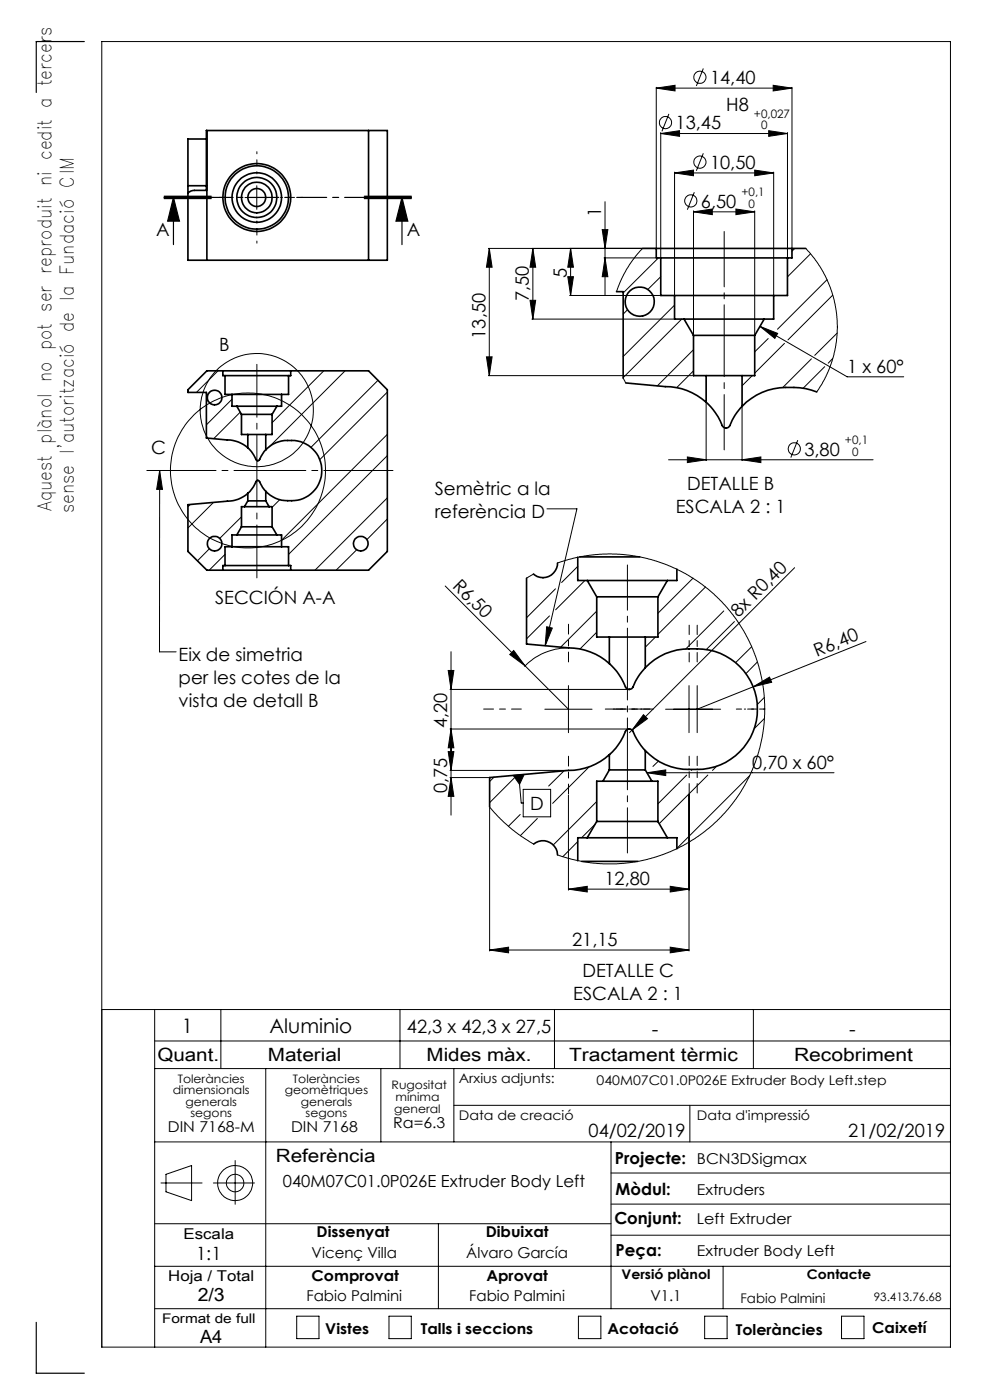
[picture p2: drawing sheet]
<svg xmlns="http://www.w3.org/2000/svg" width="210mm" height="297mm" viewBox="0 0 210 297" stroke-linecap="round" stroke-linejoin="round" font-family="sans-serif">
<g fill="none" stroke="#000" stroke-width=".21">
<path d="M139.2 18.7l4-.6v1.2zM139.2 18.5v34M139.2 18.7h28.8M149.2 14.5l-1.5 3.7M164 18.1l4 .6-4 .6zM168 18.5v34M54.5 39.4v5M140.2 28.3l3.9-.6v1.2zM140.2 28.1v26.4M140.2 28.3h26.8M141.9 24.2l-1.5 3.7M143.1 36.7l4-.6v1.2z"/>
<path d="M143.1 36.5v26M143.1 36.7h21M149.2 32.5l-1.5 3.7M160.1 36.1l4 .6-4 .6zM163.1 27.7l3.9 .6-3.9 .6zM164.1 36.5v26M167 28.1v26.4M52 41.9h5M103.6 52.7h35.4M103.8 52.7l.6 4h-1.2zM103.8 52.7v27M113 52.7l.6 4h-1.2z"/>
<path d="M113 52.7v15M120.4 58.7h1.2l-.6 4zM121 52.7l.6 4h-1.2zM121 52.7v10M127.7 48.7h1.2l-.6 4zM128.1 54.7h10.9M128.3 54.7l.6 4h-1.2zM128.3 42.8v19.9M136.3 52.7l-1.6 1.9-1.7 2.4-1.3 2.6-.9 2.3M139.7 54.7l-7.5 7.5M140.2 58.7l-2.8 2.7M147.1 44.9l4-.6v1.2z"/>
<path d="M147.1 44.7v26.3M147.1 44.9h13M147.3 40.8l-1.5 3.7M156.1 44.3l4 .6-4 .6zM160.1 44.7v26.3M168.6 52.7l-.6 .6M170.9 52.7l1.9 2.2 1 1.5 1.7 3.1 1 2.4 .5 1.9 .6 4.1-.2 4.4-.7 3.5-1.5 4-2 3.3M171.9 53.8l-4.9 4.9M175.4 59.3l-10.5 10.5M46.2 78.7l-4.5 4.6M68.7 78.7l-11 11M73.2 78.7l-16.1 16.1"/>
<path d="M103.2 75.7h1.2l-.6 4zM103.6 79.7h43.3M112.4 63.7h1.2l-.6 4zM112.8 67.7h30.1M120.8 62.7h19.1M133.1 65.7l-.9 .9M143.1 64.7l-10.9 10.9M144.6 67.7l-12.4 12.4M147.1 74.2l-7.6 7.6M147.1 78.7l-3.6 3.5M159.6 79.7l-2.2 2.1M161.2 69.2l3.8 1.5-.6 1.1z"/>
<path d="M161.2 69.2l18.5 10.7h12M162.9 71.8l-2.8 2.8M166.4 72.8l-6.3 6.4M172.1 76.1l-6.1 6.1M174.9 77.8l-4.5 4.6M176.6 62.6l-9.5 9.5M176.6 76.1l-.9 .9M177.6 70.7l-4.8 4.7M33.9 99.8l.6 4h-1.3zM33.9 99.8l-.1 38.5h3.6M49.2 84.7l-5.4 5.4M50.9 87.5l-5.6 5.6"/>
<path d="M52.6 94.8l-.1 .1M80.2 80.7l-14.2 14.2M82.2 92.1l-22.5 22.5M82.2 83.2l-14.4 14.3M82.2 96.7l-21 20.9M132.2 80.2l.6 1M141.8 97.5h43.4M145.8 96.9l4 .6-4 .6zM149.8 84.9l-.2 .3M149.8 85.5v12.2M157.4 97.5l4-.6v1.2zM157.4 86.4v11.3"/>
<path d="M169.2 93.4l-1.5 3.7M40.4 107l-.5 .5M44.4 116.4l-2.5 2.6M45.3 106.6l-5.4 5.4M47.7 117.6l-3.3 3.4M51.2 109.6l-4.6 4.6M56.5 104.3l-.1 .2M59.3 106l-1.6 1.6M75.7 116.6l-4.4 4.4M82.2 105.6l-15.4 15.4M82.2 110.1l-4.4 4.4M116 107.9h6.4l-6.8 29.1"/>
<path d="M118.3 119.4l4.3-1.2 3.7-.6 3.5-.1 3.8 .3 3.7 .7 3.7 1.2 3.7 1.7 3.1 1.8 3.6 2.8 2.3 2.3 2.5 3.1 1.9 3 1.6 3.3 1.2 3.6 .9 3.9 .4 4.1-.1 3.6-.4 3.5-.9 3.6-1.9 4.8-2.1 3.6-2.4 3.3-2.3 2.5-3.3 2.7-3.2 2.1-3.5 1.7-4.8 1.6-3.7 .7-2.8 .3-4.8-.2-3.4-.5-4.3-1.2M94.4 124.3l26.2 26.2M95.7 138.3v34.6M108.1 138.8l.9-.8 2.4 3.2zM113.2 121.8l-1.5 .9M116 133l1.2 .2-1.6 3.8zM116.6 130.7l-4.9 4.8M117.8 124.9l-6.1 6.2M120.4 137.4a13 13 0 0 0-9.2 4M122.6 120.2l-3.5 3.4M124.1 123.2l-6.2 6.2M126.6 129.6l-7.7 7.7"/>
<path d="M126.6 134.1l-3.6 3.6M139 135.1l-2.1 2.2M147 122.7l-7.4 7.4M149.6 124.5l-10 10.1M153.5 129.6l-8 8.1M155.8 131.9l-6 5.9M159.5 137.2l-3.5 3.4M168.6 120.4l-35.1 35M183.7 136.1l-35.8 14.4M95.1 142.2h1.2l-.6 4.1zM95.1 159.5h1.2l-.6 3.9zM95.5 146.3h37.7"/>
<path d="M95.5 154.7h37.7M95.7 154.7l.6 3.9h-1.2zM115.6 150.5h10M120.6 145.4v10M129.3 140.4l-.2 .2M136.5 151.6l.8 .9-3.2 2.4zM137.1 159.5l-.2 .2M141.2 150.5h11.7M146.2 145.4v10M147.9 145.4v10M159.8 145.7l3.4-2.1 .5 1.1zM160.7 140.4l-2.5 2.5"/>
<path d="M162.1 148l-1.5 1.5M162.1 152.4l-2.1 2.2M95.5 163.4h24.9M95.5 165h8.2M95.7 165l.6 3.9h-1.2zM103.9 171.2l1.8 2.1 2.9 2.6 1.9 1.5 2.7 1.7M103.9 171.4v30.4M104.8 164.8l-.9 1M108.9 164.5l2.3-.2-1 2.1zM109.1 165.1l-5.2 5.2M110 164.4l.6 6h.4M110.3 172.8l-2.5 2.5"/>
<path d="M111 167.5h5.8v5.8h-5.8zM114 173.6l-3.6 3.7M119.6 163.5l-3.2 3.3M120.6 168.7v20.1M122.6 178.5l-3.2 3.2M125 162.7l-7.8 7.7M126.2 174.9l-2.8 2.8M126.6 170l-9.2 9.2M137.2 163.9l4-.6v1.2zM137.2 163.9h39.7M139.7 161.5l-1.2 1.1M145.7 164.4l-6.1 6.1"/>
<path d="M146.2 168.4v33.4M146.8 163.2l-.2 .2M150.1 164.4l-10.3 10.3M152 162.6l-.9 .8M159 164.5l-15.4 15.5M120.6 188.6l4-.6v1.2zM120.6 188.6h25.6M142.2 188l4 .6-4 .6zM21.6 214.2h180M32.8 214.2v71.6M46.8 214.2v12.5M84.8 214.2v12.5"/>
<path d="M103.9 201.5l4-.6v1.2zM103.9 201.5h42.3M117.6 214.2v12.5M142.2 200.9l4 .6-4 .6zM159.8 214.2v12.5M32.8 220.8h168.8M32.8 226.7h168.8M56.4 226.7v59.1M80.8 226.7v15.5M96.3 226.7v15.5M96.3 234.5h105.3M146.3 234.5v7.7"/>
<path d="M32.8 259.6h96.8M32.8 242.2h168.8M34.1 251h8.8M35.2 249.1l5.4-1.8v7.4l-5.4-1.9zM45.3 251h8.7M49.9 246.2v9.3M93 259.6v18M129.6 242.2v35.4M129.6 255.4h72M129.6 248.8h72M32.8 277.6h168.8M32.8 268.6h168.8"/>
<path d="M62.9 279.2h4.8v4.8h-4.8zM82.5 279.2h4.7v4.8h-4.7zM122.7 279.2h4.8v4.8h-4.8zM129.6 262h72M149.5 279.2h4.7v4.8h-4.7zM153.4 268.6v9M178.5 279.2h4.8v4.8h-4.8zM21.6 285.8h180v-277h-180v277"/>
<circle cx="148.5" cy="16.4" r="1.3"/>
<circle cx="141.2" cy="26" r="1.29"/>
<circle cx="148.5" cy="34.4" r="1.29"/>
<circle cx="146.5" cy="42.6" r="1.3"/>
<circle cx="52.6" cy="99.8" r="16.4"/>
<circle cx="54.5" cy="87" r="12"/>
<circle cx="168.5" cy="95.2" r="1.3"/>
<circle cx="49.9" cy="251" r="3.7"/>
<circle cx="49.9" cy="251" r="1.86"/>
</g>
<path d="M17.9 8.8h-10.2v10.8M34.8 42.1h10zM34.8 41.9h10M34.8 41.6h10M36.8 41.9l1.3 5h-2.5zM36.8 41.9v10M77.3 41.9h10M77.3 41.6h10M77.3 42.1h10M85.3 41.9l1.2 5h-2.5zM85.3 41.9v10M7.7 280.5v10.8h10.2" fill="none" stroke="#000" stroke-width=".25"/>
<path d="M54.5 36.9v-4.7M49.5 41.9h-4.7M54.5 46.9v4.7M59.5 41.9h4.7" fill="none" stroke="#000" stroke-width=".21" stroke-dasharray="15.2 1.3 1.3 1.3" stroke-dashoffset="14.8"/>
<path d="M153.6 49.1v46.3" fill="none" stroke="#000" stroke-width=".21" stroke-dasharray="15.2 1.3 1.3 1.3" stroke-dashoffset="3.5"/>
<path d="M133.1 119.9v61.1" fill="none" stroke="#000" stroke-width=".21" stroke-dasharray="15.2 1.3 1.3 1.3" stroke-dashoffset="5.6"/>
<path d="M136.2 150.4h-7.8M137.9 150.4h-7.8M146.2 140.4v-7.8M147.9 140.4v-7.8M146.2 160.4v7.8M147.9 160.4v7.8" fill="none" stroke="#000" stroke-width=".21" stroke-dasharray="15.2 1.3 1.3 1.3" stroke-dashoffset="13.2"/>
<path d="M156.2 150.4h6" fill="none" stroke="#000" stroke-width=".21" stroke-dasharray="15.2 1.3 1.3 1.3" stroke-dashoffset="14.1"/>
<path d="M110.6 150.4h-8M120.6 140.4v-8M130.6 150.4h8M120.6 160.4v8" fill="none" stroke="#000" stroke-width=".21" stroke-dasharray="15.2 1.3 1.3 1.3" stroke-dashoffset="13.1"/>
<path d="M157.9 150.4h4.3" fill="none" stroke="#000" stroke-width=".21" stroke-dasharray="15.2 1.3 1.3 1.3" stroke-dashoffset="15"/>
<path d="M31.1 99.8h52.3" fill="none" stroke="#000" stroke-width=".21" stroke-dasharray="15.2 1.3 1.3 1.3" stroke-dashoffset=".6"/>
<path d="M54.5 77.3v45.3" fill="none" stroke="#000" stroke-width=".21" stroke-dasharray="15.2 1.3 1.3 1.3" stroke-dashoffset="4"/>
<path d="M87.3 41.9h-52.5" fill="none" stroke="#000" stroke-width=".25" stroke-dasharray="6.3 1.3 1.3 1.3" stroke-dashoffset="2.3"/>
<g fill="#000">
<path d="M108.1 138.8l.9-.8 2.4 3.2zM136.5 151.6l.8 .9-3.2 2.4zM159.8 145.7l3.4-2.1 .5 1.1zM108.9 164.5l2.3-.2-1 2.1z"/>
<path d="M85.3 41.9l1.2 5h-2.5zM36.8 41.9l1.3 5h-2.5z"/>
<path d="M128.3 54.7l.6 4h-1.2zM127.7 48.7h1.2l-.6 4zM103.2 75.7h1.2l-.6 4zM103.8 52.7l.6 4h-1.2z"/>
<path d="M147.1 44.9l4-.6v1.2zM156.1 44.3l4 .6-4 .6zM143.1 36.7l4-.6v1.2zM160.1 36.1l4 .6-4 .6zM140.2 28.3l3.9-.6v1.2zM163.1 27.7l3.9 .6-3.9 .6zM139.2 18.7l4-.6v1.2zM164 18.1l4 .6-4 .6zM161.2 69.2l3.8 1.5-.6 1.1zM120.6 188.6l4-.6v1.2zM142.2 188l4 .6-4 .6zM103.9 201.5l4-.6v1.2zM142.2 200.9l4 .6-4 .6zM137.2 163.9l4-.6v1.2z"/>
<path d="M120.4 58.7h1.2l-.6 4zM121 52.7l.6 4h-1.2zM112.4 63.7h1.2l-.6 4zM113 52.7l.6 4h-1.2z"/>
<path d="M33.9 99.8l.6 4h-1.3zM116 133l1.2 .2-1.6 3.8z"/>
<path d="M145.8 96.9l4 .6-4 .6zM157.4 97.5l4-.6v1.2z"/>
<path d="M95.1 142.2h1.2l-.6 4.1zM95.7 154.7l.6 3.9h-1.2zM95.1 159.5h1.2l-.6 3.9zM95.7 165l.6 3.9h-1.2z"/>
</g>
<g fill="none" stroke="#000" stroke-width=".35">
<path d="M39.9 39.4h3.9M43.8 29.5h-3.9v25.7h42.3v-27.5h-38.4v12.7h-2.9l-1 .5M43.9 27.7v27.5M78.2 27.7v27.5M136.3 52.7h2.9M139.2 52.7h28.8M139.2 52.7v2h1M140.2 54.7h26.8M140.2 54.7v8h2.9M167 54.7v8h-2.9M168 52.7v2h-1M168 52.7h2.9"/>
<path d="M47.3 78.7h-3.4l-4 4v.6h3.9v9.6l4.4 .4a6.4 6.4 0 0 1 4.4 1.7M47.3 78.7h14.4M47.3 78.7v1h.4M47.7 79.7h13.5M47.7 79.7v4h1.5M61.2 79.7v4h-1.5M61.7 78.7h16.5l4 4v34.3l-4 4h-16.5M61.7 78.7v1h-.5M130.8 61.9h1.4v18.3M143.1 62.7h21M143.1 62.7v5h2M145.1 67.7h17"/>
<path d="M145.1 67.7l2 3.5M147.1 71.2h13M147.1 71.2v8.5h2.7M149.8 79.7h7.6M149.8 79.7v5.6M157.4 79.7v6.5M160.1 71.2v8.5h-2.7M162.1 67.7l-2 3.5M164.1 62.7v5h-2M49.2 83.7h10.5M49.2 83.7v2.5h1M50.2 86.2h8.5"/>
<path d="M50.2 86.2l1 1.7M51.2 87.9h6.5M51.2 87.9v4.3h1.4M52.6 95a6.6 6.6 0 0 1 1.8 2.6l.2 .1 .4-.1 1.4-2.2M52.6 92.2h3.8M52.6 92.2v2.8M56.4 95.4a7 7 0 0 1 11.6 2.6 6.4 6.4 0 0 1-7 8.2 6.2 6.2 0 0 1-4.6-2M56.4 92.2v3.2M57.7 87.9v4.3h-1.3M58.7 86.2l-1 1.7M59.7 83.7v2.5h-1M132.8 81.2l8.3 .8a12.8 12.8 0 0 1 8.7 3.3"/>
<path d="M149.8 85.3a13.8 13.8 0 0 1 3.6 5.2 .9 .9 0 0 0 1.5-.3l1-2.1 1.5-1.9M173.2 83.1a15.3 15.3 0 0 0-14.9 2.2l-.9 .9M47.7 120h13.5M47.7 120h-.4v1M49.2 116h10.5M49.2 116h-1.5v4M50.2 113.5h8.5M50.2 113.5h-1v2.5M51.2 111.8h6.5M51.2 111.8l-1 1.7M51.9 107.5h5.2M51.9 107.5h-.7v4.3"/>
<path d="M52.6 106.3h3.8M52.6 104.7a6.4 6.4 0 0 1-4.4 1.6l-8.3 .8v9.9l4 4h3.4M52.6 104.7v1.6M52.6 106.3l-.7 1.2M56.4 104.2l-.7-.8-.6-1.2a.41 .41 0 0 0-.4-.3 .41 .41 0 0 0-.4 .3 6.9 6.9 0 0 1-1.7 2.5M56.4 104.2v2.1M56.4 106.3l.7 1.2M57.1 107.5h.6v4.3M57.7 111.8l1 1.7M58.7 113.5h1v2.5M59.7 116h1.5v4M61.2 120h.5v1"/>
<path d="M118.3 119.4a3.1 3.1 0 0 1-1.8 2.9 3.1 3.1 0 0 1-3.3-.5M122.6 118.2v5h2M123 118.1h12.7M47.3 121h14.4M111.7 122.7v13.9l8.9 .8a13.1 13.1 0 0 1 8.7 3.4M124.6 123.2h17M124.6 123.2l2 3.4M126.6 126.6h13M126.6 126.6v8.5h2.7M129.3 135.1h7.6M129.3 135.1v5.7M136.9 135.1v6.5"/>
<path d="M139.6 126.6v8.5h-2.7M141.6 123.2l-2 3.4M143.6 120.8v2.4h-2M129.3 140.8a12.7 12.7 0 0 1 3.5 5.2 .89 .89 0 0 0 1.5-.4l1.1-2 1.5-2M136.9 159.2a15 15 0 0 1-2.8-4.3 .92 .92 0 0 0-1.4 .2 11.6 11.6 0 0 1-3.4 5M136.9 141.6a13.2 13.2 0 0 1 11-3.9 12.8 12.8 0 0 1 12.8 12.7 12.8 12.8 0 0 1-12.8 12.8 13.2 13.2 0 0 1-11-4M136.9 159.2v4.1M113.2 179.1a3.1 3.1 0 0 1 3.2-.5 3.1 3.1 0 0 1 1.9 2.8M124.6 177.7h17M124.6 177.7h-2v4.9M126.6 174.3h13M126.6 174.3l-2 3.4"/>
<path d="M127.9 165.7h10.4M127.9 165.7h-1.3v8.6M129.3 163.3h7.6M129.3 160.1a12.6 12.6 0 0 1-8.7 3.3l-16.7 1.6v6.2M129.3 160.1v3.2M129.3 163.3l-1.4 2.4M136.9 163.3l1.4 2.4M138.3 165.7h1.3v8.6M139.6 174.3l2 3.4M141.6 177.7h2v2.4M123.4 182.7h11.9"/>
<circle cx="54.5" cy="41.9" r="1.91"/>
<circle cx="54.5" cy="41.9" r="6.7"/>
<circle cx="54.5" cy="41.9" r="4.3"/>
<circle cx="54.5" cy="41.9" r="5.3"/>
<circle cx="54.5" cy="41.9" r="3.2"/>
<circle cx="54.5" cy="41.9" r="7.2"/>
<circle cx="135.7" cy="64" r="3.1"/>
<circle cx="45.5" cy="84.3" r="1.54"/>
<circle cx="45.5" cy="115.3" r="1.55"/>
<circle cx="76.5" cy="115.3" r="1.55"/>
</g>
<g font-size="4.2">
<text x="38.6" y="219">1</text>
<text x="57.2" y="219.2">Aluminio</text>
<text x="138.3" y="219.7">-</text>
<text x="180.1" y="219.7">-</text>
</g>
<g font-size="4">
<text x="10.9" y="108.4" transform="rotate(-90 10.9 108.4)">Aquest plànol no pot ser reproduit ni cedit a tercers</text>
<text x="15.6" y="108.9" transform="rotate(-90 15.6 108.9)">sense l'autorització de la Fundació CIM</text>
</g>
<g font-size="3.9">
<text x="150.6" y="17.8">14,40</text>
<text x="154.1" y="23.6">H8</text>
<text x="143.3" y="27.5">13,45</text>
<text x="150.6" y="35.8">10,50</text>
<text x="127.5" y="46" transform="rotate(-90 127.5 46)">1</text>
<text x="148.7" y="44.1">6,50</text>
<text x="33.1" y="50.1">A</text>
<text x="86.3" y="50.1">A</text>
<text x="120.2" y="58.9" transform="rotate(-90 120.2 58.9)">5</text>
<text x="112.2" y="63.9" transform="rotate(-90 112.2 63.9)">7,50</text>
<text x="103" y="71.9" transform="rotate(-90 103 71.9)">13,50</text>
<text x="46.5" y="74.4">B</text>
<text x="179.7" y="79.1">1 x 60°</text>
<text x="32.1" y="96.3">C</text>
<text x="170.6" y="96.7">3,80</text>
<text x="92.2" y="105">Semètric a la</text>
<text x="145.8" y="104">DETALLE B</text>
<text x="92.2" y="109.9">referència D</text>
<text x="143.4" y="108.8">ESCALA 2 : 1</text>
<text x="95.8" y="124.5" transform="rotate(45 95.8 124.5)">R6,50</text>
<text x="45.6" y="128.1">SECCIÓN A-A</text>
<text x="156.6" y="131.2" transform="rotate(-45 156.6 131.2)">8x R0,40</text>
<text x="37.9" y="140.2">Eix de simetria</text>
<text x="173.2" y="139.4" transform="rotate(-22 173.2 139.4)">R6,40</text>
<text x="37.9" y="145.1">per les cotes de la</text>
<text x="37.9" y="150">vista de detall B</text>
<text x="94.8" y="154.5" transform="rotate(-90 94.8 154.5)">4,20</text>
<text x="159.6" y="163.1">0,70 x 60°</text>
<text x="94.8" y="168.2" transform="rotate(-90 94.8 168.2)">0,75</text>
<text x="112.5" y="171.8">D</text>
<text x="128.2" y="187.8">12,80</text>
<text x="121.4" y="200.7">21,15</text>
<text x="123.6" y="207.2">DETALLE C</text>
<text x="121.6" y="212.1">ESCALA 2 : 1</text>
<text x="86.3" y="219.2">42,3 x 42,3 x 27,5</text>
<text x="33.4" y="225">Quant.</text>
<text x="56.8" y="225">Material</text>
<text x="90.5" y="225">Mides màx.</text>
<text x="120.7" y="225">Tractament tèrmic</text>
<text x="168.4" y="225">Recobriment</text>
<text x="124.8" y="241.3">04/02/2019</text>
<text x="179.9" y="241.3">21/02/2019</text>
<text x="58.5" y="246.5">Referència</text>
<text x="41.6" y="267.2">1:1</text>
<text x="41.9" y="276.1">2/3</text>
<text x="42.4" y="284.9">A4</text>
</g>
<g font-size="3.5">
<text x="60" y="251.9">040M07C01.0P026E Extruder Body Left</text>
<text x="130.5" y="246.8">Projecte:</text>
<text x="130.6" y="253.4">Mòdul:</text>
<text x="130.3" y="259.8">Conjunt:</text>
<text x="130.6" y="266.4">Peça:</text>
</g>
<g font-size="3.2">
<text x="83.4" y="239.3">Ra=6.3</text>
<text x="35.6" y="240.1">DIN 7168-M</text>
<text x="61.7" y="240.1">DIN 7168</text>
<text x="147.8" y="246.8">BCN3DSigmax</text>
<text x="147.8" y="253.4">Extruders</text>
<text x="38.9" y="262.9">Escala</text>
<text x="67.2" y="262.5">Dissenyat</text>
<text x="103" y="262.5">Dibuixat</text>
<text x="147.8" y="259.8">Left Extruder</text>
<text x="66.1" y="266.8">Vicenç Villa</text>
<text x="98.9" y="266.8">Álvaro García</text>
<text x="147.8" y="266.4">Extruder Body Left</text>
<text x="35.7" y="271.7">Hoja / Total</text>
<text x="66.1" y="271.7">Comprovat</text>
<text x="103.2" y="271.7">Aprovat</text>
<text x="65" y="276.1">Fabio Palmini</text>
<text x="99.5" y="276.1">Fabio Palmini</text>
<text x="138" y="276.1">V1.1</text>
<text x="69" y="283.1">Vistes</text>
<text x="89.3" y="283.1">Talls i seccions</text>
<text x="128.8" y="283.1">Acotació</text>
<text x="156.1" y="283.2">Toleràncies</text>
<text x="185" y="282.8">Caixetí</text>
</g>
<g font-size="2.8">
<text x="97.3" y="229.6">Arxius adjunts:</text>
<text x="126.5" y="230.2">040M07C01.0P026E Extruder Body Left.step</text>
<text x="97.3" y="237.7">Data de creació</text>
<text x="147.8" y="237.7">Data d'impressió</text>
<text x="131.8" y="271.4">Versió plànol</text>
<text x="171.2" y="271.4">Contacte</text>
<text x="34.4" y="280.7">Format de full</text>
<text x="157.1" y="276.3">Fabio Palmini</text>
</g>
<g font-size="2.5">
<text x="159.9" y="25">+0,027</text>
<text x="161.4" y="27.5">0</text>
<text x="157.3" y="41.6">+0,1</text>
<text x="158.8" y="44.1">0</text>
<text x="179.2" y="94.2">+0,1</text>
<text x="180.7" y="96.7">0</text>
<text x="36.7" y="232.1">dimensionals</text>
<text x="37.7" y="229.6">Toleràncies</text>
<text x="60.4" y="232.1">geomètriques</text>
<text x="62.1" y="229.6">Toleràncies</text>
<text x="83.1" y="231">Rugositat</text>
<text x="83.9" y="233.5">mínima</text>
<text x="39.4" y="234.6">generals</text>
<text x="40.4" y="237.1">segons</text>
<text x="63.8" y="234.6">generals</text>
<text x="64.8" y="237.1">segons</text>
<text x="83.6" y="236.2">general</text>
<text x="185.4" y="276.1">93.413.76.68</text>
</g>
</svg>
